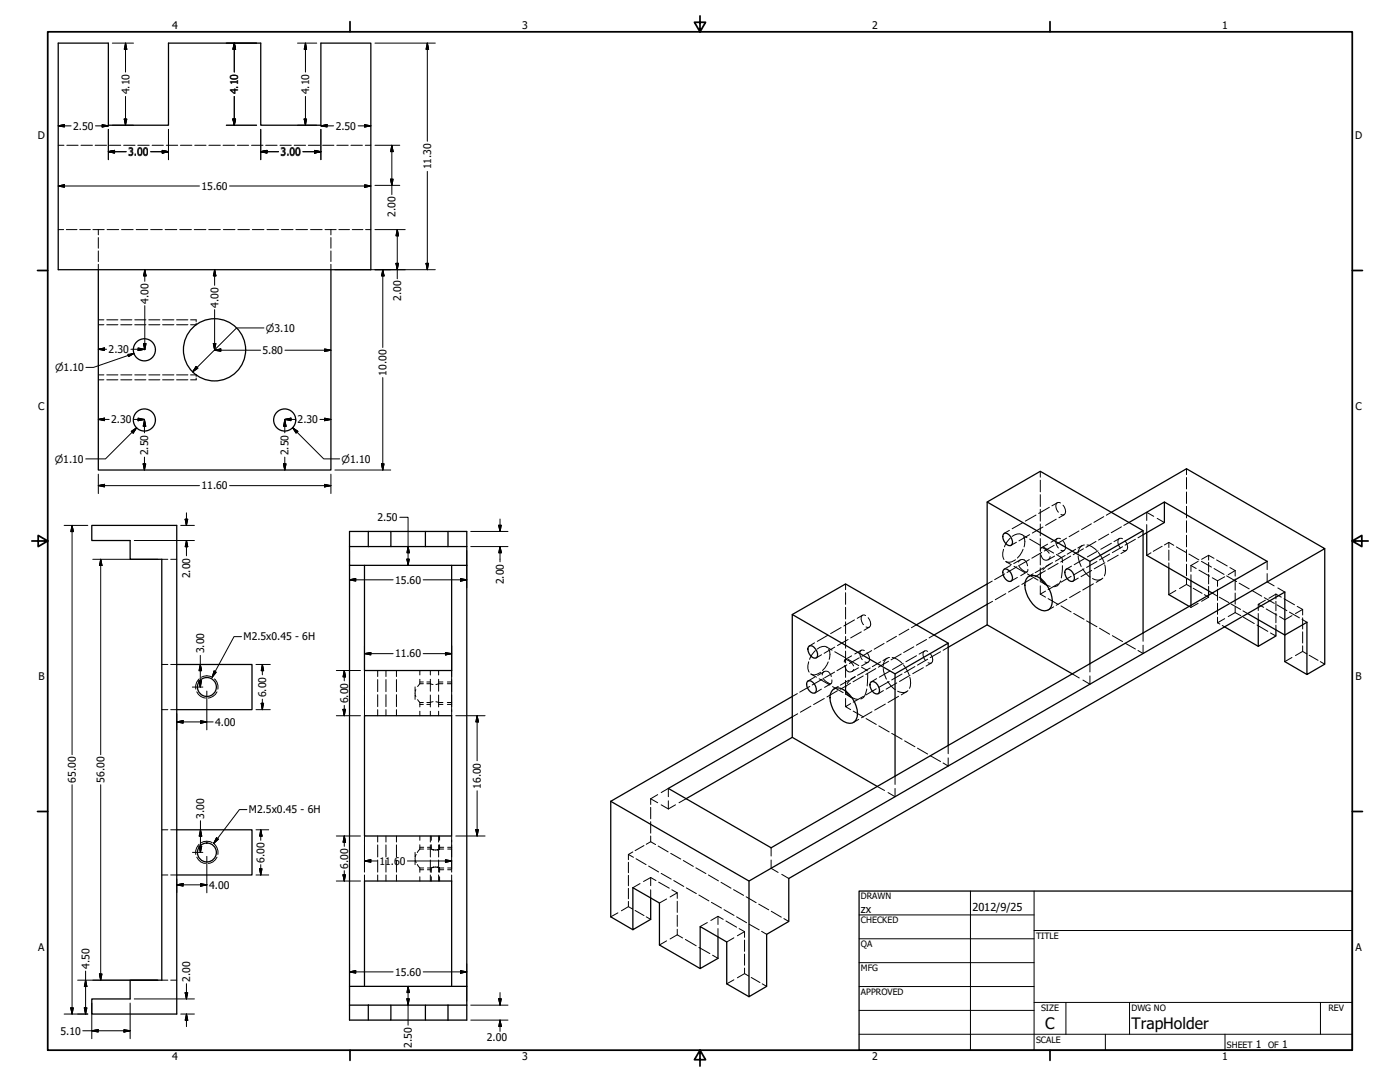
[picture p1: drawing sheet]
<svg xmlns="http://www.w3.org/2000/svg" width="559mm" height="432mm" viewBox="0 0 559 432" stroke-linecap="round" stroke-linejoin="round" font-family="sans-serif">
<g fill="none" stroke="#000" stroke-width=".51">
<path d="M23.2 17.2h20v32.8h24v-32.8h36.9v32.8h24v-32.8h19.9v90.4h-124.8zM39.2 107.6v80h92.9v-80M36.6 209.7h33.9v195h-33.9v-6h15.3v-7.5h12.7v-168h-12.7v-7.5h-15.3zM139.5 218.1v7.5h46.8M139.5 218.1h7.5M147 212.1h9v6h-9M147 212.1h-7.5v6M147 212.1v6M156 218.1h30.3M156 212.1h13.8M169.8 218.1v-6h9v6M178.8 212.1h7.5v195h-7.5"/>
<path d="M394 200.3l41 23.7M400.7 212.9a3.1 3.1 0 0 1 3.4 3.1l-.3 1.4a2.54 2.54 0 0 1-3.4-2.4v-1.6zM443.5 204.5l30.1-17.4 55.2 31.8-229.8 132.7-55.2-31.8M450.6 208.5l14.2-8.2v8.2l-8.6 4.9M456.2 211.8l-21.2 12.2v40.9M457.7 212.6v9l26.2 15.1M464.8 200.3l41 23.7-49.6 28.6M528.8 218.9v46.1l-7.1 4.2v-20.9l-8.9 5.1v-17.1l-198 114.3v17.1l-8.8 5.2v20.7l-7 4.2v-46.2M139.5 225.6v168M145.5 225.6v42h34.8v-42M394 233l-28.2 16.4M400.7 227.2a3.1 3.1 0 0 1 3.4 3.1l-.3 1.4a2.54 2.54 0 0 1-3.4-2.4v-1.6z"/>
<path d="M410.3 230.3a5.1 5.1 0 0 1 6.6 2 11.1 11.1 0 0 1 3 8.9 3.2 3.2 0 0 1-5.4 1.8 11.6 11.6 0 0 1-5.3-10.8zM415.4 230.9a4.8 4.8 0 0 0 2.4 2.7M425.5 227.2a3.1 3.1 0 0 1 3.3 3.9l-.2 .6a1.65 1.65 0 0 1-2.5-.6 3.1 3.1 0 0 1-.6-3.9zM466.5 226.7v10.6l8.2 4.7M475.4 231.8v9.8M482.4 235.9v1.6M316.2 245.2l21.3-12.2 41 23.7M323 257.8a3.2 3.2 0 0 1 3.3 3.9l-.2 .6a2.57 2.57 0 0 1-3.5-2.4l-.1-.9zM378.5 258.3l15.5-8.9 34 19.5M394 241.2v-40.9l21.2-12.2 41 23.7v40.8M394 241.2l-21.2 12.2M394 241.2v8.2"/>
<path d="M456.2 252.6l-21.2 12.3M488.8 250.2l13.4 7.7M498 244.9l14.8 8.5v10.6l8.9 5.2M502.2 247.3v10.6l7.1-4.1v-2.4M70.5 265.2h30.1v18h-30.1M316.2 277.9l-72.4 41.9M322.5 271.8a3.2 3.2 0 0 1 3.3 3.9l-.2 .6a2.57 2.57 0 0 1-3.5-2.4v-1.6zM332.5 275.2a3.4 3.4 0 0 1 4.2 .1 11.5 11.5 0 0 1 5.4 10.8 3.2 3.2 0 0 1-5.4 1.8 11.6 11.6 0 0 1-5.3-10.8zM337.6 275.8a4.7 4.7 0 0 0 2.5 2.6M347.7 272.1a3.1 3.1 0 0 1 3.3 3.9l-.2 .6a1.65 1.65 0 0 1-2.5-.6 3.1 3.1 0 0 1-.6-3.9zM357.3 268.9l-41.1-23.7v40.9M435 264.9l-56.5 32.6"/>
<path d="M145.5 285.6h34.8v48h-34.8zM316.2 294.3l34 19.6M378.5 297.5v-40.8l-21.2 12.2v40.9M378.5 297.5l-21.2 12.3M243.8 319.8v46.1l8.8 5.1M357.3 309.8l-49.5 28.5-41-23.7 49.4-28.5v8.2l-42.4 24.5M70.5 331.2h30.1v18h-30.1M259.7 358.3v8.6l-7.1 4.1v-16.7l10.6 6.1v16.7l16.3 9.4M286.6 373.9v8.6l-7.1 4v-16.7l10.6 6.1v16.7l8.9 5.2M145.5 393.6v-42h34.8v42M186.3 393.6h-46.8v7.5M139.5 401.1v6h7.5"/>
<path d="M139.5 401.1h7.5M147 401.1h9v6h-9zM156 401.1h13.8M156 407.1h13.8M178.8 401.1h-9v6h9M178.8 401.1h7.5M178.8 401.1v6"/>
<circle cx="57.6" cy="139.6" r="4.4"/>
<circle cx="85.6" cy="139.6" r="12.4"/>
<circle cx="57.6" cy="167.6" r="4.4"/>
<circle cx="113.6" cy="167.6" r="4.4"/>
<circle cx="82.6" cy="274.2" r="3.8"/>
<circle cx="82.6" cy="340.2" r="3.8"/>
</g>
<g fill="none" stroke="#000" stroke-width=".4">
<path d="M23.2 58h2.3M26.7 58h4.5M32.3 58h4.6M38 58h4.5M43.7 58h4.5M49.3 58h4.6M55 58h4.6M60.7 58h4.5M66.4 58h4.5M72 58h4.6M77.7 58h4.5M83.4 58h4.5"/>
<path d="M89 58h4.6M94.7 58h4.6M100.4 58h4.6M106 58h4.6M111.8 58h4.5M117.4 58h4.6M123.1 58h4.5M128.8 58h4.5M134.4 58h4.6M140.1 58h4.6M145.8 58h2.2M23.2 91.6h2.2"/>
<path d="M26.5 91.6h4.2M31.8 91.6h4.3M37.1 91.6h4.5M39.2 91.6v2.1M39.2 94.8v4.3M42.7 91.6h4.7M48.5 91.6h4.6M54.4 91.6h4.6M60.1 91.6h4.7M65.9 91.6h4.6M71.8 91.6h4.6M77.5 91.6h4.7"/>
<path d="M83.3 91.6h4.6M89.2 91.6h4.6M94.9 91.6h4.7M100.7 91.6h4.6M106.6 91.6h4.6M112.3 91.6h4.7M118.1 91.6h4.6M124 91.6h4.6M129.7 91.6h4.5M132.1 91.6v2.1M132.1 94.8v4.3M135.3 91.6h4.2"/>
<path d="M140.6 91.6h4.2M145.9 91.6h2.1M39.2 100.1v4.3M39.2 105.5v2.1M132.1 100.1v4.3M132.1 105.5v2.1M39.2 129.6h2.3M42.6 129.6h4.5M48.2 129.6h4.4M53.8 129.6h4.4M59.4 129.6h4.4M64.9 129.6h4.5"/>
<path d="M70.5 129.6h4.5M78.3 129v.6h-2.2M78.3 127.6v.7M39.2 149.6h2.3M42.6 149.6h4.5M48.2 149.6h4.4M53.8 149.6h4.4M59.4 149.6h4.4M64.9 149.6h4.5M70.5 149.6h4.5M76.1 149.6h2.2v.6M78.3 150.9v.7"/>
<path d="M415.2 188.1v2.3M415.2 191.6v4.7M415.2 197.4v4.7M473.6 187.1v2.3M473.6 190.6v4.5M473.6 196.3v4.6M400.6 219.2a4.4 4.4 0 0 0 .1 4.1M402.9 211.6l-2.1 1.3M403.2 214.8l-1.4 1.6-.9 1.8M404 214.1a4.1 4.1 0 0 1 5.9 .5M405.7 216.4l-2.2 1.2M408.2 208.6l-4.2 2.4"/>
<path d="M408.4 219.2l-1.4 2.5-.9 1M408.6 214.2a5.2 5.2 0 0 1 .1 4M411 213.4l-4.3 2.4M411 215.1l4.2 2.5M413.5 205.5l-4.2 2.5M415.2 203.3v4.7M415.2 209.1v4.7M415.2 214.9v4.7M416.3 210.3l-4.2 2.4M416.3 218.2l4.3 2.5M418.1 217.2l-2.5 1.4M418.8 202.4l-4.2 2.5"/>
<path d="M420.8 217.6l-4 2.3M421.6 207.2l-4.3 2.5M422 214.9l-2.5 1.5M422 200.7l-2.1 1.2M423.3 215l-1.1-.2a2.57 2.57 0 0 0 .3 3.9M423.3 200.7l-1.1-.2a2.57 2.57 0 0 0 .3 3.9M424.3 215.9a2.29 2.29 0 0 1-.1 3.9l-.7-.2M424.3 201.6a2.29 2.29 0 0 1-.1 3.9l-.7-.2M424.8 219.7l-2.6 1.5M424.8 205.4l-2.1 1.2M425.7 214.8l-3.9 2.2M429.3 219.2l-3.3 2"/>
<path d="M430.7 211.9l-4 2.3M431.9 217.7l-1.7 1M432.4 219l-4 2.4M432.8 217.5a2.96 2.96 0 0 0-2.5 3.2M433.9 217.5a6.8 6.8 0 0 1 3.8 2.1M435.6 209l-3.9 2.3M437.5 216.1l-4 2.3M438.3 219.8l-4.3 2.4M440.6 206.2l-4 2.3M442.5 213.2l-4 2.3M443.5 204.5l-1.9 1.1M443.6 216.8l-4.2 2.4"/>
<path d="M446.8 214.9l-2.2 1.3M447.6 210.2l-4.1 2.4M448.1 215l-1.1-.2a2.57 2.57 0 0 0 .2 3.9M448.1 218.2l-4.1 2.3M449.1 215.9a2.29 2.29 0 0 1-.1 3.9l-.8-.2M449.5 219.7l-2.1 1.2M450.6 208.5l-2 1.2M453.2 215.2l-4.1 2.4M456.2 213.4l-2 1.2M457.7 209.4v3.2M460.5 206.1l-2.8-1.6v3.2M461.9 206.9l2.9 1.6"/>
<path d="M463.9 218l-3.6 2M466.5 216.5l-1.7 1M466.5 216.5v2M466.5 219.5v4.1M466.5 216.5l2 1.1M469.5 218.2l4 2.3M473.6 202.1v4.6M473.6 207.8v4.7M473.6 213.6v4.6M473.6 219.4v4.6M64.6 223.2h2.4M68.1 223.2h2.4"/>
<path d="M337.5 233v2.3M337.5 236.5v4.7M396 231.9l-2 1.1M396.2 240l-2.2 1.2M401 229l-4 2.3M401.4 236.9l-4.1 2.4M401.5 224.2l2.2 1.2M403.4 225.7l-2.6 1.4M404.7 226l4.3 2.5M405.3 223.4a3.6 3.6 0 0 1-3.9 .6M405.9 226.2l-3.9 2.3M406.1 230.4l-2.6 1.5"/>
<path d="M406.5 224.3a1.92 1.92 0 0 1 2.3-.9 1.92 1.92 0 0 1 1.3 2.2v.2M406.6 225.7h.1a4.2 4.2 0 0 0 3.3 2.5l.3-1M406.8 233.8l-4.3 2.5M407.2 223.5l-2.6 1.4M410 228.2l-2.6 1.5M410.1 229l4.2 2.5M410.8 223.3l-3.9 2.3M412.1 230.8l-4.2 2.4M412.4 229l-1.7 1M415.2 226.6v2.3l-2.1 1.3M415.2 237.1l2.1 1.2M415.2 220.8v4.6"/>
<path d="M415.2 233.8v3.3M415.3 220.1a1.04 1.04 0 0 1 .4-1.5 1.04 1.04 0 0 1 1.4 .5l1.7 1.7M415.4 232.2l2.1 1.2M415.5 221.5a1.87 1.87 0 0 0 1.5 2 1.87 1.87 0 0 0 2.2-1.4M415.5 228.5l-.2 .8 .1 1.6M415.8 220.5l-3.9 2.3M416.6 226.6l-3.4 1.9M417.3 227.8l-2.1 1.1v3.3M417.3 235.9l-2.1 1.2M417.8 233.6l1.4 .4M418.3 238.9l4.1 2.3M419.2 225.1l-1.8 1"/>
<path d="M420.1 224.5l-2.8 1.8-1.1 1.2M420.9 221.9l-2.6 1.5M421.3 224l2.4-1.5 .4 2M421.6 221.3l2.2 1.3M422.3 224.9l-4 2.3M422.4 233l-4.1 2.3M423.4 231.8a2.95 2.95 0 0 1-2.8 2.3M424.1 225.7l-.5 4.9M425.1 221.7l-1.7 .9M425.8 239.1l-4.2 2.5M427.4 221.9l-4 2.4M427.5 230l-4 2.3"/>
<path d="M427.7 225.9l-2.1 1.2M430.3 221.9l1.2 4.2M430.4 230.7l-2.1 1.2M431.2 236l-4.3 2.5M432.1 227.1l1.3 1.7 1.7 1.5M432.7 227l-4.1 2.4M432.9 222.9l-4.1 2.5M435.7 227.6l-4.2 2.5M436.4 233l-4.2 2.5M437.8 224.1l-4.1 2.3M438.4 220.5l2.2 3.8M439.6 231.1l-2.1 1.3"/>
<path d="M440.2 230.7a2.99 2.99 0 0 1-4.1 .2M440.9 225.4a6.5 6.5 0 0 1-.1 4.4M441 224.6l-4.2 2.4M442.9 221.1l-4.1 2.4M446.3 221.6l-4.2 2.4M459.4 220.6l-1.7 1M466.5 224.7v2M469.3 235.6l-2.8 1.7M473.6 225.2v4.5M473.6 230.9v2.3M473.6 233.2l-2.8 1.7M473.6 233.2l1.8 1.1"/>
<path d="M474.5 221.1l4 2.4M475.4 225.7l2.1 1.2M475.4 225.7v2.4M475.4 229.4v2.4M476.2 234.8l3.6 2M478.2 224l-2.8 1.7M478.5 227.5l4.3 2.4M479.6 224l4 2.3M480.7 237.3l1.7 1M482.4 221.6l-2.8 1.6M482.4 221.6l2.2 1.2M482.4 238.3l-2.8 1.7"/>
<path d="M482.4 221.6v1.9M482.4 224.5v3.8M482.4 229.2v3.8M482.4 234v1.9M482.4 237.5v.3M482.4 238.1v.2M483.9 236.7l1.8 1.1M483.9 230.6l2.1 1.2M484.6 226.9l4 2.3M485.6 223.5l4.2 2.4M486 231.8v2.2M486 235.1v4.5"/>
<path d="M486.7 238.3l3.8 2.2M488.8 230.2l-2.8 1.6M489.6 229.8l4 2.3M490.9 226.5l2.1 1.2M493 227.7l-2.8 1.7M493 227.7v2.2M493 231.1v4.4M493 236.7v4.4M494.6 232.7l4 2.3M499.6 235.6l4 2.3M504.6 238.5l4 2.3M505.1 239.5l-2.9 1.7 2.2 1.2"/>
<path d="M505.8 228.9v3.3l2.8 1.6M505.8 224v3.3M509.3 237.1v1.9M509.3 240v3.8M509.3 237.1l-2.8 1.7M509.3 237.1l2.1 1.2M510 234.6l2.8 1.7M512.5 239l4.2 2.4M325.1 256.5l-2.1 1.3M325.4 259.7l-1.4 1.6-.8 1.8M330 258.3l2.1 1.2M330.1 258.3a2.82 2.82 0 0 0-3.9 .7"/>
<path d="M330.5 253.5l-4.3 2.5M330.8 259.1a5.2 5.2 0 0 1 .2 4M333.2 258.3l-4.3 2.4M335.7 250.4l-4.2 2.5M337.5 242.4v4.6M337.5 248.2v4.7M337.5 254v4.7M337.5 259.8v4.7M338.5 255.2l-4.2 2.4M341.1 247.4l-4.3 2.4M343.7 259.5l-2.5 1.5M343.8 252.2l-4.3 2.4"/>
<path d="M344.2 245.6l-2.1 1.2M345 259.7l-1-.3a2.62 2.62 0 0 0 .2 3.9M345.5 245.7l-1.1-.3a2.7 2.7 0 0 0 .3 3.9M346.5 246.5a3 3 0 0 1 .5 3.8l-.5 .1-.8-.2M347 250.3l-2.1 1.2M347.9 259.7l-3.9 2.2M352.9 256.8l-4 2.3M357.8 253.9l-3.9 2.3M362.8 251.1l-4 2.3M364.7 258.1l-4 2.3M365.8 249.4l-2 1.1M369 259.8l-2.2 1.2"/>
<path d="M369.8 255.2l-4 2.3M370.3 260a1.09 1.09 0 0 0-1.2-.3 1.09 1.09 0 0 0-.7 1 3.6 3.6 0 0 0 1 2.9M372.8 253.4l-2 1.2M378.5 258.3l-2.1 1.2M420.6 242.2l-2.2 1.2M423.5 241.8l4 2.4M428.6 244.8l4.1 2.3M433.7 247.8l4.1 2.3M438.8 250.7l4.1 2.4M444 253.7l4.1 2.3M449.1 256.7l4.1 2.3M456.2 257.5v3.3l-2-1.2"/>
<path d="M456.2 252.6v3.3M474.7 242l.2 .1M475.1 242.3l.3 .1M475.4 241.6v.3M475.4 242.1v.3M478.2 240.8l-2.8 1.6M486 248.5l.9 .5M486 240.7v4.5M486 246.3v2.2M487.9 249.6l.9 .6M488.8 246.9l-2.8 1.6M491.4 241l3.8 2.2"/>
<path d="M493 244.5l2.2 1.2M493 242.2v2.3M493 244.5l-2.8 1.6M496.1 243.8l1.9 1.1M496.3 246.3l4.3 2.6M501.7 249.4l4.3 2.6M502.2 241.2v2.4M502.2 244.9v2.4M505.4 243l4.3 2.5M507.1 252.6l2.2 1.2M509.3 244.7v3.8M509.3 249.5v1.9"/>
<path d="M509.7 241.4l4 2.3M514.7 244.3l4 2.3M515.7 245.7l-2.9 1.6-2.1-1.2M517.8 242l2.1 1.2M519.7 247.1l2 1.2M519.9 260l1.8 1M519.9 243.2l-2.8 1.7M519.9 243.2v2.2M519.9 246.6v4.4M519.9 252.2v4.4M519.9 257.7v2.3M519.9 260l-2.8 1.6"/>
<path d="M64.6 265.2h2.4M68.1 265.2h2.4M145.5 267.6v2.4M145.5 271.2v4.8M145.5 277.2v4.8M150.7 267.6v2.4M150.7 271.2v4.8M150.7 277.2v4.8M154.1 267.6v2.4M154.1 271.2v4.8M154.1 277.2v4.8M158.2 267.6v2.4"/>
<path d="M158.2 271.2v4.8M158.2 277.2v4.8M165.7 274.1v1.7M165.7 277.4v1.7M166 275.2a3.2 3.2 0 0 0 0 2.8M166.7 279.2l.9 1.2M167.6 272.9l-.9 1.1M167.6 272.9h1.4M167.6 267.6v1.8M167.6 271.1v1.8M170.4 272.9l2.4 .3M171.8 267.6v1.8"/>
<path d="M171.8 271.1v4.7M171.8 277.4v4.7M175.1 267.6v1.8M175.1 271.1v4.7M175.1 277.4v4.7M176.8 272.9l-2.8 .3M178.6 272.9h1.7M180.3 267.6v2.4M180.3 271.2v4.8M180.3 277.2v4.8M318.3 276.8l-2.1 1.1M322.8 264.1a5.3 5.3 0 0 0 .2 4.1"/>
<path d="M323.2 273.9l-4 2.3M323.7 269l2.2 1.3M325.1 270.3l-2.6 1.5M327 270.9l4.2 2.5M327.5 268.3a3.6 3.6 0 0 1-3.8 .6M327.9 275l-2.6 1.5M327.9 261.3l-2.1 1.3M328.2 269.4a1.7 1.7 0 0 1 1.6-1.6 1.7 1.7 0 0 1 1.7 1.4l.3 .8M328.2 271.1l-4 2.3M328.5 270.6l.4 .7a4 4 0 0 0 2.8 1.6l.3-.5v-1.1M328.9 268l-2.5 1.6M329 278.8l-4.3 2.4"/>
<path d="M330.6 264.2l-1.4 2.4-.9 1M331.7 272.9l-2.6 1.4M332.3 274l4.2 2.4M333.1 268.2l-4 2.3M333.2 260.1l4.2 2.4M334.3 275.7l-4.2 2.4M334.6 273.9l-1.7 1M337 264.2a.81 .81 0 0 1 .4-1 .81 .81 0 0 1 1.1 .3l1.6 1.3 .6 .9M337.1 265.6a2.27 2.27 0 0 0 3 2.4l.7-.9M337.5 265.7v4.6M337.5 271.5v5.6M337.5 278.8v3.2"/>
<path d="M337.6 277.1l2.1 1.2M337.7 273.7l-.1 2.1M338 265.4l-3.9 2.3M338.5 263.1l4.3 2.5M338.8 271.5l-3.4 1.9M339.5 272.7l-4.2 2.4M339.9 261.7l-2.6 1.5M340.1 278.4l2.3 .7M341.3 270.1l-2 1.3-1.2 1.4M341.4 270l-1.7 1M342.6 266.5l-2.5 1.5M343 262.5l-4 2.3"/>
<path d="M343.9 266.3l2.1 1.2M344.6 269.7l-4.1 2.4M344.7 277.9l-4.1 2.3M345.9 275l-.9 2.9-1.4 1.1M346.1 260.5a3 3 0 0 1 .5 3.7l-.6 .2-.8-.2M346.1 267.7l-.5-.2-3.3 2M346.3 268.9l-.2 4.8M346.5 264.3l-2.6 1.4M347.3 266.6l-1.7 .9M349.6 266.8l-4 2.4M349.8 274.9l-4.1 2.4M349.9 270.8l-2.1 1.3"/>
<path d="M351.5 264.1l-3.3 2M352.6 266.8l.5 2.4 .7 1.8M352.6 275.6l-2.1 1.3M354.1 262.6l-1.7 1.1M354.3 272l1.3 1.7 1.7 1.5M354.6 263.9l-4 2.4M354.9 272l-4.1 2.3M355 262.4a2.96 2.96 0 0 0-2.4 3.2M355.2 267.8l-4.2 2.5M356.1 262.4a6.8 6.8 0 0 1 3.8 2.1M357.9 272.5l-4.2 2.5M358.6 277.9l-4.1 2.5"/>
<path d="M359.7 261l-4 2.3M360 269l-4.1 2.3M360.5 264.7l-4.3 2.5M360.6 265.4l2.2 3.8M361.9 276l-2.2 1.3M362.4 275.6a3.1 3.1 0 0 1-4.1 .2M363.2 270.3a6.5 6.5 0 0 1-.2 4.4M363.2 269.5l-4.2 2.5M365.2 266l-4.1 2.4M365.8 261.7l-4.2 2.4M368.6 266.4l-4.3 2.5M370.3 263.1l-4.1 2.3"/>
<path d="M371.3 260.8a3 3 0 0 1 .5 3.7l-.6 .2-.7-.2M371.7 264.6l-2.1 1.2M375.4 260.1l-4.1 2.3M428 268.9l2.8 1.7M435 269.7v3.3l-2.8-1.6M435 264.9v3.3M515.7 262.4l-2.9 1.6M522.5 261.5l3.6 2M527 264l1.8 1M64.6 283.2h2.4M68.1 283.2h2.4M145.5 283.2v2.4"/>
<path d="M150.7 283.2v2.4M154.1 283.2v2.4M158.2 283.2v2.4M167.6 280.4h1.4M167.6 280.4v1.7M167.6 283.8v1.8M171.8 283.8v1.8M172.8 280l-2.4 .4M174 280l2.8 .4M175.1 283.8v1.8M178.6 280.4h1.7M180.3 283.2v2.4"/>
<path d="M318.4 284.9l-2.2 1.2M323.7 281.8l-4.2 2.4M339.5 280.8l-2 1.2 2 1.2M340.6 283.8l4.1 2.3M342.8 287.1l-2.2 1.2M345.7 286.8l4.1 2.3M348 284l-4.1 2.4M350.8 289.7l4.1 2.4M353.4 281l-4.3 2.4M355.9 292.7l4.1 2.3M361.1 295.7l4.1 2.3M366.2 298.6l4.1 2.3"/>
<path d="M378.5 297.5v3.3M259.7 318.8l2.8 1.6M259.7 318.8v2.3M262.5 317.1l-2.8 1.7M263.9 316.3l2.9-1.7v3.3M266.8 319.6v3.2M273.8 318.8l-2.8 1.6M350.2 313.9l2.9 1.6M357.3 309.8v3.3M357.3 314.6v3.3l-2.8-1.6M371.3 301.6l4.1 2.3M378.5 302.5v3.2l-2.1-1.2"/>
<path d="M64.6 331.2h2.4M68.1 331.2h2.4M145.5 333.6v2.4M145.5 337.2v4.8M150.7 333.6v2.4M150.7 337.2v4.8M154.1 333.6v2.4M154.1 337.2v4.8M158.2 333.6v2.4M158.2 337.2v4.8M167.6 338.8l-1 1.4M167.6 338.8h1.5"/>
<path d="M167.6 333.6v1.7M167.6 337.1v1.7M171.8 333.6v2.4M171.8 337.2v4.8M172.1 337.1v1.7h-1.5M172.1 333.6v1.7M173.1 339.2l-1-.4a3.8 3.8 0 0 0 3.4 0l-1 .4M175.1 333.6v2.4M175.1 337.2v4.8M175.5 337.1v1.7h1.6M175.5 333.6v1.7M178.7 338.8h1.6"/>
<path d="M180.3 333.6v2.4M180.3 337.2v4.8M252.6 340l-1.8 1M257 337.4l-3.5 2.1M259.7 322.2v4.6M259.7 327.9v4.6M259.7 333.6v2.3M259.7 335.9l-1.8 1M259.7 335.9l2 1.2M262.7 337.6l4 2.4M263.9 321.2l2.9 1.6M269.6 321.2l-2.8 1.6"/>
<path d="M307.8 338.3v3.3M64.6 349.2h2.4M68.1 349.2h2.4M145.5 343.2v4.8M145.5 349.2v2.4M150.7 343.2v4.8M150.7 349.2v2.4M154.1 343.2v4.8M154.1 349.2v2.4M158.2 343.2v4.8M158.2 349.2v2.4M165.7 340.2v1.6"/>
<path d="M165.7 343.4v1.7M166.1 341l-.1 .2a3.3 3.3 0 0 0 .1 3M166.6 345l1 1.4M167.6 346.4h1.5M167.6 346.4v1.7M167.6 349.9v1.7M170.6 346.4h1.5v1.7M171.8 343.2v4.8M171.8 349.2v2.4M172.1 349.9v1.7M173.1 346l-1 .4a3.8 3.8 0 0 1 3.4 0l-1-.4M175.1 343.2v4.8"/>
<path d="M175.1 349.2v2.4M175.5 349.9v1.7M177.1 346.4h-1.6v1.7M178.7 346.4h1.6M180.3 343.2v4.8M180.3 349.2v2.4M250.8 341v2.1M250.8 344.1v4.2M250.8 349.3v4.2M250.8 354.5v4.2M250.8 359.7v2.1M250.8 341l2.1 1.1"/>
<path d="M253.9 342.7l4 2.4M255.5 352.6l-2.9 1.7M258.9 345.6l4 2.4M259.7 350.2v3.2M259.7 355.1v3.2M259.7 350.2l-2.8 1.6M259.7 350.2l2.1 1.2M262.9 352l4.2 2.5M263.9 348.6l4 2.2M266.1 358.8l-2.9 1.6M267.7 340.6l4 2.2M268.2 355.1l2.1 1.2-2.8 1.6"/>
<path d="M268.9 351.4l4 2.4M270.3 356.3v2.2M270.3 359.7v4.4M272.7 343.4l4 2.4M273.9 354.3l4 2.3M277.7 346.3l4 2.3M279 357.2l4 2.3M282.8 349.2l4 2.3M287.8 352.1l4 2.4M292.8 355l4 2.3M297.8 357.9l4 2.3M307.8 343.2v3.3l2.8 1.7"/>
<path d="M312 348.9l2.8 1.7M246.6 364.3l-2.8 1.6M252.6 362.8l-1.8-1-2.8 1.7M253.5 363.3l3.5 2.1M257.9 365.9l1.8 1M266.1 375.5l-2.9 1.6M270.3 373.1l2.2 1.2M270.3 365.3v4.4M270.3 370.8v2.3M270.3 373.1l-2.8 1.6M273.6 374.9l4.3 2.5M279 378.1l4.3 2.5"/>
<path d="M282.3 368.2l-2.8 1.6M284 360.1l4 2.3M286.6 365.7l2.1 1.2M286.6 365.7v3.2M286.6 370.6v3.3M286.6 365.7l-2.9 1.6M289 363l4 2.3M289.8 367.5l4.2 2.5M292.9 374.3l-2.8 1.6M294 365.9l4 2.3M295 370.6l2.2 1.2M297.2 371.8l-2.9 1.6"/>
<path d="M297.2 371.8v2.3M297.2 375.2v4.5M299 368.8l4 2.3M302.8 360.8l4 2.3M304 371.7l2 1.2M307.8 363.7l4 2.3M312.9 366.6l1.9 1.1M64.6 391.2h2.4M68.1 391.2h2.4M284.4 381.2l2.2 1.3M292.9 391l-2.8 1.6M297.2 388.6l1.8 1"/>
<path d="M297.2 380.7v4.5M297.2 386.3v2.3M297.2 388.6l-2.9 1.6M299.8 390.1l3.5 2M304.2 392.6l1.8 1"/>
</g>
<g fill="none" stroke="#000" stroke-width=".4">
<path d="M39.2 127.6h2.3M42.6 127.6h4.5M48.2 127.6h4.4M53.8 127.6h4.4M59.4 127.6h4.4M64.9 127.6h4.5M70.5 127.6h4.5M76.1 127.6h2.2M39.2 151.6h2.3M42.6 151.6h4.5M48.2 151.6h4.4M53.8 151.6h4.4"/>
<path d="M59.4 151.6h4.4M64.9 151.6h4.5M70.5 151.6h4.5M76.1 151.6h2.2M78.5 276.1a4.2 4.2 0 0 0 3.5 2.5M79.5 271a4.2 4.2 0 0 0-1.3 4M80.4 270.3a4.4 4.4 0 0 1 4.3 0M85.6 271a4.2 4.2 0 0 1 1.3 4M86.6 276.1a4.4 4.4 0 0 1-3.5 2.5M167.6 272.2h1.4M170.4 272.2h1.4M175.1 272.2h1.7"/>
<path d="M178.6 272.2h1.7M167.6 281.1h1.4M170.4 281.1h1.4M175.1 281.1h1.7M178.6 281.1h1.7M79.5 336.9a4.4 4.4 0 0 0-1.3 4.1M80.4 336.3a4.4 4.4 0 0 1 4.3 0M85.6 336.9a4.4 4.4 0 0 1 1.3 4.1M167.6 338.1h1.5M170.6 338.1h1.5M175.5 338.1h1.6M178.7 338.1h1.6"/>
<path d="M78.5 342.1a3.9 3.9 0 0 0 3.5 2.5M86.6 342.1a4.1 4.1 0 0 1-3.5 2.5M167.6 347.1h1.5M170.6 347.1h1.5M175.5 347.1h1.6M178.7 347.1h1.6"/>
</g>
<g fill="none" stroke="#000" stroke-width=".7">
<path d="M19 12.7h520.8v406.4h-520.8zM139.7 8.6v4.1M279.4 6.3v6.4l-2.2-3.8h4.4l-2.2 3.8M419.1 8.6v4.1M15 107.9h4M539.8 107.9h4M12.7 215.9h6.3l-3.8-2.2v4.4l3.8-2.2M539.8 215.9l3.8 2.2v-4.4l-3.8 2.2h6.3M15 323.8h4M539.8 323.8h4M139.7 419.1v4.1M279.4 419.1l2.2 3.8h-4.4l2.2-3.8v6.3"/>
<path d="M419.1 419.1v4.1"/>
</g>
<g fill="none" stroke="#000" stroke-width=".4">
<path d="M387.3 355.6v63.5M412.7 355.6v63.5M342.9 365.1h69.8M342.9 374.6h69.8M412.7 371.3h127.1M342.9 384.2h69.8M342.9 393.7h69.8M342.9 412.7h196.9M342.9 403.2h69.8M412.7 400h127.1M425.4 400v12.7M441.2 412.7v6.4"/>
<path d="M450.8 400v12.7M488.9 412.7v6.4M527 400v12.7"/>
</g>
<path d="M342.9 355.6h196.9v63.5h-196.9z" fill="none" stroke="#000" stroke-width=".51"/>
<g fill="none" stroke="#000" stroke-width=".4">
<path d="M44.8 17.2h8.5M50.1 17.2l.5 2.5h-1zM50.1 17.2v11.6M90.3 17.2h12.1M93.5 17.2l.5 2.5h-1zM93.5 17.2v11.6M118.7 17.2h7.7M121.9 17.2l.5 2.5h-1zM121.9 17.2v11.6M149.7 17.2h24M170.6 17.2l.5 2.5h-1zM170.6 17.2v39.2"/>
<path d="M50.1 38.5v11.5M93.5 38.5v11.5M121.9 38.5v11.5M23.2 50.2l2.5-.5v1zM23.2 50.2h5.2M38.1 50.2h5.1M40.8 49.7l2.4 .5-2.4 .5zM43.2 51.6v12.2M44.8 50h8.5M49.6 47.5h1l-.5 2.5zM67.2 51.6v12.2M90.3 50h12.1"/>
<path d="M93 47.5h1l-.5 2.5zM104.1 51.6v12.2M118.7 50h7.7M121.4 47.5h1l-.5 2.5zM128.1 50.2l2.5-.5v1zM128.1 51.6v12.2M128.1 50.2h5.1M142.9 50.2h5.1M145.5 49.7l2.5 .5-2.5 .5zM149.7 58h9.9M156.4 58l.5 2.5h-1zM156.4 58v19.7"/>
<path d="M23.2 74.2l2.5-.5v1zM23.2 74.2h56.4M43.2 60.6l2.5-.5v1zM43.2 60.5l2.5-.5v1zM43.2 60.6h7.2M43.2 60.5h7.2M60.1 60.6h7.1M60.1 60.5h7.1M64.8 60.1l2.4 .5-2.4 .5zM64.8 60l2.4 .5-2.4 .5zM91.6 74.2h56.4M104.1 60.6l2.5-.5v1z"/>
<path d="M104.1 60.5l2.5-.5v1zM104.1 60.6h7.1M104.1 60.5h7.1M120.9 60.6h7.2M120.9 60.5h7.2M125.5 60.1l2.6 .5-2.6 .5zM125.5 60l2.6 .5-2.6 .5zM145.5 73.7l2.5 .5-2.5 .5zM149.7 74h9.9M155.9 71.5h1l-.5 2.5zM170.6 68.4v39.2M149.7 91.6h12"/>
<path d="M158.6 91.6l.5 2.5h-1zM158.6 91.6v19.7M57.8 107.6l.5 2.5h-1zM57.8 107.6v4.7M85.7 107.6l.5 2.5h-1zM85.7 107.6v6.3M133.7 107.6h40M152.8 107.6l.5 2.5h-1zM152.8 107.6v31.1M158.1 105.1h1l-.5 2.5zM170.1 105.1h1l-.5 2.5zM39.2 139.4l2.5-.5v1z"/>
<path d="M39.2 139.4h3.3M52.3 139.4h5.4M55.1 138.9l2.6 .5-2.6 .5zM57.3 137.1h1l-.5 2.5zM57.8 122v17.6M85.2 137.1h1l-.5 2.5zM85.7 139.8l2.4-.5v.9zM85.7 139.8h18.3M85.7 123.6v16M105.3 130.9h-10.9l-17.5 17.5M113.7 139.8h18.4M129.5 139.3l2.6 .5-2.6 .4z"/>
<path d="M51.4 141.7l-14.1 4.9h-3M52.3 141.2l1.2-.2-2.2 1.3-.2-.6M53.5 141l-1.2 .5M78.3 146.2l.7 .7-2.1 1.5zM152.8 150.7v36.9M39.2 167.4l2.5-.5v1zM39.2 167.4h4.4M52.4 172.1l2.1-1.4-1.4 2.1zM53.3 167.4h4.4M54.5 170.7l-12.4 12.4h-7.9M55.1 166.9l2.6 .5-2.6 .5zM57.7 167.6l.5 2.5h-1.1z"/>
<path d="M57.7 167.6v5.1M113.7 167.4l2.4-.5v1zM113.7 167.6l.5 2.5h-1zM113.7 167.4h4.3M113.7 167.6v5.1M116.8 170.7l2.1 1.4-.7 .7zM116.8 170.7l12.4 12.4h6.4M127.7 167.4h4.4M129.5 166.9l2.6 .5-2.6 .5zM39.2 193.8l2.5-.5v1zM39.2 193.8h40.4M39.2 189.2v7.8"/>
<path d="M57.1 185.1h1.1l-.5 2.5zM57.7 182.4v5.2M91.6 193.8h40.5M113.2 185.1h1l-.5 2.5zM113.7 182.4v5.2M129.5 193.3l2.6 .5-2.6 .5zM132.1 189.2v7.8M133.7 187.6h22.3M152.3 185.1h1l-.5 2.5zM25.6 209.7h9.5M28.8 209.7l.5 2.5h-1zM28.8 209.7v91.5"/>
<path d="M53.6 215.7h24M72.1 209.7h5.5M73.9 207.2h1l-.5 2.5zM74.4 215.7l.5 2.5h-1zM74.4 204.7v5M74.4 215.7v6.1M139.5 219.7v14.9M159.6 206.4h3.3v19.2M162.9 218.1l.5 2.5h-1zM186.3 219.7v14.9M187.9 218.1h14.9M187.9 212.1h14.9"/>
<path d="M199.1 209.6h1l-.5 2.5zM199.6 218.1l.5 2.5h-1zM199.6 207.1v5M199.6 218.1v6.1M37 223.2h26M40.2 223.2l.5 2.5h-1zM40.2 223.2v78M139.5 231.4l2.5-.5v1zM139.5 231.4h17.4M162.4 223.1h1l-.5 2.5zM168.9 231.4h17.4M183.8 230.9l2.5 .5-2.5 .5z"/>
<path d="M145.5 257.7v26.3M180.3 257.7v26.3M76.8 274.2h4.2M79.4 271.7h1.1l-.6 2.5zM79.9 265.2l.6 2.5h-1.1zM79.9 261.6v12.6M82.5 275.8v15.5M102.2 265.2h5.7M104.7 265.2l.5 2.5h-.9zM104.7 265.2v4.1M104.7 279v4.2M134.2 267.6h9.7"/>
<path d="M137.4 267.6l.5 2.5h-1zM137.4 267.6v4.1M145.5 260.9l2.5-.5v1zM145.5 260.9h11.4M168.9 260.9h11.4M177.8 260.4l2.5 .5-2.5 .5zM70.5 288.1l2.6-.5v1zM70.5 288.1h14.6M70.5 284.8v6.5M80.1 287.6l2.4 .5-2.4 .5zM102.2 283.2h5.7M104.3 280.7h.9l-.5 2.5z"/>
<path d="M134.2 285.6h9.7M136.9 283.1h1l-.5 2.5zM137.4 281.5v4.1M181.9 285.6h11.7M190.4 285.6l.5 2.5h-1zM190.4 285.6v18M28.8 313.2v91.5M40.2 313.2v78M190.4 315.6v18M79.5 337.7h1l-.5 2.5zM80 331.2l.5 2.5h-1zM80 327.5v12.7"/>
<path d="M102.2 331.2h5.1M104.1 331.2l.5 2.5h-1zM104.1 331.2v4.1M134.2 333.6h9.7M137.4 333.6l.5 2.5h-1zM137.4 333.6v4.2M145.5 335.2v11.6M180.3 335.2v11.6M181.9 333.6h11.7M189.9 331.1h1l-.5 2.5zM70.5 353.1l2.6-.5v1zM70.5 350.8v5.5"/>
<path d="M70.5 353.1h12.2M76.8 340.2h4.2M80.1 352.6l2.4 .5-2.4 .5zM82.5 341.8v14.5M102.2 349.2h5.1M103.6 346.7h1l-.5 2.5zM104.1 345.1v4.1M134.2 351.6h9.7M136.9 349.1h1l-.5 2.5zM137.4 347.5v4.1M145.5 343.6l2.5-.5v1zM145.5 343.6h5.1"/>
<path d="M162.6 343.6h17.7M177.8 343.1l2.5 .5-2.5 .5zM31 391.2h32M34.2 391.2l.5 2.5h-1zM34.2 387.5v17.2M39.7 388.7h1l-.5 2.5zM53.6 398.7h24M73.9 396.2h1l-.5 2.5zM74.4 392.6v6.1M139.5 387.9l2.5-.6v1.1zM139.5 387.9h17.4M139.5 384.7v14.8"/>
<path d="M162.4 398.6h1l-.5 2.5zM162.9 393.6l.5 2.5h-1zM162.9 393.6v15.5M168.9 387.9h17.4M183.8 387.3l2.5 .6-2.5 .5zM186.3 384.7v14.8M199.1 398.6h1l-.5 2.5zM199.6 396.1v5M25.6 404.7h9.5M28.3 402.2h1l-.5 2.5zM33 411.4h18.9M33.7 402.2h1l-.5 2.5z"/>
<path d="M36.6 411.4l2.6-.5v1zM36.6 400.3v14.2M49.5 410.9l2.4 .5-2.4 .5zM51.9 400.3v14.2M72.1 404.7h5.5M74.4 404.7l.5 2.5h-1zM74.4 404.7v5M187.9 407.1h14.9M187.9 401.1h14.9M199.6 407.1l.5 2.5h-1zM199.6 407.1v4.5"/>
</g>
<g fill="#000" stroke="#000" stroke-width=".4">
<path d="M50.1 17.2l.5 2.5zM50.1 17.2l.5 2.5h-1zM93.5 17.2l.5 2.5zM93.5 17.2l.5 2.5h-1zM121.9 17.2l.5 2.5zM121.9 17.2l.5 2.5h-1zM170.6 17.2l.5 2.5zM170.6 17.2l.5 2.5h-1zM23.2 50.2l2.5-.5zM23.2 50.2l2.5-.5v1zM40.8 50.7l2.4-.5zM40.8 49.7l2.4 .5-2.4 .5z"/>
<path d="M49.6 47.5l.5 2.5zM49.6 47.5h1l-.5 2.5zM93 47.5l.5 2.5zM93 47.5h1l-.5 2.5zM121.4 47.5l.5 2.5zM121.4 47.5h1l-.5 2.5zM128.1 50.2l2.5-.5zM128.1 50.2l2.5-.5v1zM145.5 50.7l2.5-.5zM145.5 49.7l2.5 .5-2.5 .5zM23.2 74.2l2.5-.5zM23.2 74.2l2.5-.5v1z"/>
<path d="M43.2 60.6l2.5-.5zM43.2 60.6l2.5-.5v1zM43.2 60.5l2.5-.5zM43.2 60.5l2.5-.5v1zM64.8 61.1l2.4-.5zM64.8 60.1l2.4 .5-2.4 .5zM64.8 61l2.4-.5zM64.8 60l2.4 .5-2.4 .5zM104.1 60.6l2.5-.5zM104.1 60.6l2.5-.5v1zM104.1 60.5l2.5-.5zM104.1 60.5l2.5-.5v1z"/>
<path d="M125.5 61.1l2.6-.5zM125.5 60.1l2.6 .5-2.6 .5zM125.5 61l2.6-.5zM125.5 60l2.6 .5-2.6 .5zM145.5 74.7l2.5-.5zM145.5 73.7l2.5 .5-2.5 .5zM155.9 71.5l.5 2.5zM155.9 71.5h1l-.5 2.5zM156.4 58l.5 2.5zM156.4 58l.5 2.5h-1zM158.6 91.6l.5 2.5zM158.6 91.6l.5 2.5h-1z"/>
<path d="M57.8 107.6l.5 2.5zM57.8 107.6l.5 2.5h-1zM85.7 107.6l.5 2.5zM85.7 107.6l.5 2.5h-1zM152.8 107.6l.5 2.5zM152.8 107.6l.5 2.5h-1zM158.1 105.1l.5 2.5zM158.1 105.1h1l-.5 2.5zM170.1 105.1l.5 2.5zM170.1 105.1h1l-.5 2.5zM39.2 139.4l2.5-.5zM39.2 139.4l2.5-.5v1z"/>
<path d="M55.1 139.9l2.6-.5zM55.1 138.9l2.6 .5-2.6 .5zM57.3 137.1l.5 2.5zM57.3 137.1h1l-.5 2.5zM85.2 137.1l.5 2.5zM85.2 137.1h1l-.5 2.5zM85.7 139.8l2.4-.5zM85.7 139.8l2.4-.5v.9zM51.3 142.3l2.2-1.3zM51 141.4l2.5-.4-2.2 1.3zM78.3 146.2l-1.4 2.2zM78.3 146.2l.7 .7-2.1 1.5z"/>
<path d="M129.5 140.2l2.6-.4zM129.5 139.3l2.6 .5-2.6 .4zM39.2 167.4l2.5-.5zM39.2 167.4l2.5-.5v1zM54.5 170.7l-1.4 2.1zM52.4 172.1l2.1-1.4-1.4 2.1zM55.1 167.9l2.6-.5zM55.1 166.9l2.6 .5-2.6 .5zM57.7 167.6l.5 2.5zM57.7 167.6l.5 2.5h-1.1zM113.7 167.6l.5 2.5zM113.7 167.6l.5 2.5h-1z"/>
<path d="M113.7 167.4l2.4-.5zM113.7 167.4l2.4-.5v1zM116.8 170.7l2.1 1.4zM116.8 170.7l2.1 1.4-.7 .7zM129.5 167.9l2.6-.5zM129.5 166.9l2.6 .5-2.6 .5zM39.2 193.8l2.5-.5zM39.2 193.8l2.5-.5v1zM57.1 185.1l.6 2.5zM57.1 185.1h1.1l-.5 2.5zM113.2 185.1l.5 2.5zM113.2 185.1h1l-.5 2.5z"/>
<path d="M129.5 194.3l2.6-.5zM129.5 193.3l2.6 .5-2.6 .5zM152.3 185.1l.5 2.5zM152.3 185.1h1l-.5 2.5zM28.8 209.7l.5 2.5zM28.8 209.7l.5 2.5h-1zM73.9 207.2l.5 2.5zM73.9 207.2h1l-.5 2.5zM74.4 215.7l.5 2.5zM74.4 215.7l.5 2.5h-1zM199.1 209.6l.5 2.5zM199.1 209.6h1l-.5 2.5z"/>
<path d="M40.2 223.2l.5 2.5zM40.2 223.2l.5 2.5h-1zM139.5 231.4l2.5-.5zM139.5 231.4l2.5-.5v1zM162.4 223.1l.5 2.5zM162.4 223.1h1l-.5 2.5zM162.9 218.1l.5 2.5zM162.9 218.1l.5 2.5h-1zM183.8 231.9l2.5-.5zM183.8 230.9l2.5 .5-2.5 .5zM199.6 218.1l.5 2.5zM199.6 218.1l.5 2.5h-1z"/>
<path d="M79.4 271.7l.5 2.5zM79.4 271.7h1.1l-.6 2.5zM79.9 265.2l.6 2.5zM79.9 265.2l.6 2.5h-1.1zM104.7 265.2l.5 2.5zM104.7 265.2l.5 2.5h-.9zM137.4 267.6l.5 2.5zM137.4 267.6l.5 2.5h-1zM145.5 260.9l2.5-.5zM145.5 260.9l2.5-.5v1zM177.8 261.4l2.5-.5zM177.8 260.4l2.5 .5-2.5 .5z"/>
<path d="M70.5 288.1l2.6-.5zM70.5 288.1l2.6-.5v1zM80.1 288.6l2.4-.5zM80.1 287.6l2.4 .5-2.4 .5zM104.3 280.7l.4 2.5zM104.3 280.7h.9l-.5 2.5zM136.9 283.1l.5 2.5zM136.9 283.1h1l-.5 2.5zM190.4 285.6l.5 2.5zM190.4 285.6l.5 2.5h-1zM79.5 337.7l.5 2.5zM79.5 337.7h1l-.5 2.5z"/>
<path d="M80 331.2l.5 2.5zM80 331.2l.5 2.5h-1zM104.1 331.2l.5 2.5zM104.1 331.2l.5 2.5h-1zM137.4 333.6l.5 2.5zM137.4 333.6l.5 2.5h-1zM189.9 331.1l.5 2.5zM189.9 331.1h1l-.5 2.5zM70.5 353.1l2.6-.5zM70.5 353.1l2.6-.5v1zM80.1 353.6l2.4-.5zM80.1 352.6l2.4 .5-2.4 .5z"/>
<path d="M103.6 346.7l.5 2.5zM103.6 346.7h1l-.5 2.5zM136.9 349.1l.5 2.5zM136.9 349.1h1l-.5 2.5zM145.5 343.6l2.5-.5zM145.5 343.6l2.5-.5v1zM177.8 344.1l2.5-.5zM177.8 343.1l2.5 .5-2.5 .5zM34.2 391.2l.5 2.5zM34.2 391.2l.5 2.5h-1zM39.7 388.7l.5 2.5zM39.7 388.7h1l-.5 2.5z"/>
<path d="M73.9 396.2l.5 2.5zM73.9 396.2h1l-.5 2.5zM139.5 387.9l2.5-.6zM139.5 387.9l2.5-.6v1.1zM162.4 398.6l.5 2.5zM162.4 398.6h1l-.5 2.5zM162.9 393.6l.5 2.5zM162.9 393.6l.5 2.5h-1zM183.8 388.4l2.5-.5zM183.8 387.3l2.5 .6-2.5 .5zM199.1 398.6l.5 2.5zM199.1 398.6h1l-.5 2.5z"/>
<path d="M28.3 402.2l.5 2.5zM28.3 402.2h1l-.5 2.5zM33.7 402.2l.5 2.5zM33.7 402.2h1l-.5 2.5zM36.6 411.4l2.6-.5zM36.6 411.4l2.6-.5v1zM49.5 411.9l2.4-.5zM49.5 410.9l2.4 .5-2.4 .5zM74.4 404.7l.5 2.5zM74.4 404.7l.5 2.5h-1zM199.6 407.1l.5 2.5zM199.6 407.1l.5 2.5h-1z"/>
</g>
<path d="M96.4 254.1h-3l-8.7 16.2M85.5 267.8l.8 .5-1.6 2zM86.4 334.3l.8 .6-1.9 1.7zM98.6 323.1h-3l-10.3 13.5" fill="none" stroke="#000" stroke-width=".4"/>
<path d="M85.5 267.8l-.8 2.5zM85.5 267.8l.8 .5-1.6 2zM86.4 334.3l-1.1 2.3zM86.4 334.3l.8 .6-1.9 1.7z" fill="#000" stroke="#000" stroke-width=".4"/>
<g font-size="6.3">
<text x="417.2" y="410.6">C</text>
<text x="451.6" y="410.7">TrapHolder</text>
</g>
<g font-size="4.4">
<text x="343.7" y="364.4">zx</text>
<text x="388.1" y="363.7">2012/9/25</text>
</g>
<g font-size="4.2">
<text x="68.7" y="11.7">4</text>
<text x="208.4" y="11.7">3</text>
<text x="348.1" y="11.7">2</text>
<text x="487.8" y="11.7">1</text>
<text x="51.6" y="37.7" transform="rotate(-90 51.6 37.7)">4.10</text>
<text x="95" y="37.7" transform="rotate(-90 95 37.7)">4.10</text>
<text x="123.4" y="37.7" transform="rotate(-90 123.4 37.7)">4.10</text>
<text x="29.2" y="51.8">2.50</text>
<text x="134" y="51.8">2.50</text>
<text x="15.1" y="55.5">D</text>
<text x="540.9" y="55.5">D</text>
<text x="51.2" y="62.1">3.00</text>
<text x="112" y="62.1">3.00</text>
<text x="172.1" y="67.6" transform="rotate(-90 172.1 67.6)">11.30</text>
<text x="80.5" y="75.8">15.60</text>
<text x="157.9" y="86.6" transform="rotate(-90 157.9 86.6)">2.00</text>
<text x="59.3" y="121.2" transform="rotate(-90 59.3 121.2)">4.00</text>
<text x="87.2" y="122.8" transform="rotate(-90 87.2 122.8)">4.00</text>
<text x="160.1" y="120.1" transform="rotate(-90 160.1 120.1)">2.00</text>
<text x="43.4" y="140.9">2.30</text>
<text x="104.8" y="141.3">5.80</text>
<text x="154.3" y="149.9" transform="rotate(-90 154.3 149.9)">10.00</text>
<text x="15.2" y="163.4">C</text>
<text x="541" y="163.4">C</text>
<text x="44.4" y="168.9">2.30</text>
<text x="118.8" y="168.9">2.30</text>
<text x="59.2" y="181.7" transform="rotate(-90 59.2 181.7)">2.50</text>
<text x="115.2" y="181.7" transform="rotate(-90 115.2 181.7)">2.50</text>
<text x="80.5" y="195.3">11.60</text>
<text x="150.6" y="208">2.50</text>
<text x="75.9" y="230.8" transform="rotate(-90 75.9 230.8)">2.00</text>
<text x="157.7" y="232.9">15.60</text>
<text x="201.1" y="233.2" transform="rotate(-90 201.1 233.2)">2.00</text>
<text x="97.2" y="255.6">M2.5x0.45 - 6H</text>
<text x="81.5" y="260.7" transform="rotate(-90 81.5 260.7)">3.00</text>
<text x="157.7" y="262.4">11.60</text>
<text x="15.3" y="271.4">B</text>
<text x="541.1" y="271.4">B</text>
<text x="106.2" y="278.3" transform="rotate(-90 106.2 278.3)">6.00</text>
<text x="138.9" y="280.7" transform="rotate(-90 138.9 280.7)">6.00</text>
<text x="85.9" y="289.6">4.00</text>
<text x="30.3" y="312.4" transform="rotate(-90 30.3 312.4)">65.00</text>
<text x="41.7" y="312.4" transform="rotate(-90 41.7 312.4)">56.00</text>
<text x="192" y="314.8" transform="rotate(-90 192 314.8)">16.00</text>
<text x="81.5" y="326.8" transform="rotate(-90 81.5 326.8)">3.00</text>
<text x="99.4" y="324.6">M2.5x0.45 - 6H</text>
<text x="105.6" y="344.2" transform="rotate(-90 105.6 344.2)">6.00</text>
<text x="138.9" y="346.7" transform="rotate(-90 138.9 346.7)">6.00</text>
<text x="151.4" y="345.1">11.60</text>
<text x="83.5" y="354.6">4.00</text>
<text x="15.2" y="379.3">A</text>
<text x="541" y="379.3">A</text>
<text x="35.7" y="386.7" transform="rotate(-90 35.7 386.7)">4.50</text>
<text x="157.7" y="389.4">15.60</text>
<text x="75.9" y="391.7" transform="rotate(-90 75.9 391.7)">2.00</text>
<text x="24.1" y="412.9">5.10</text>
<text x="164.4" y="418.1" transform="rotate(-90 164.4 418.1)">2.50</text>
<text x="194.3" y="415.5">2.00</text>
<text x="501.3" y="418.3">1</text>
<text x="511.8" y="418.3">1</text>
<text x="68.7" y="423.2">4</text>
<text x="208.4" y="423.2">3</text>
<text x="348.1" y="423.2">2</text>
<text x="487.8" y="423.2">1</text>
</g>
<g font-size="4">
<text x="106.2" y="132.3">⌀3.10</text>
<text x="22" y="148.1">⌀1.10</text>
<text x="21.8" y="184.6">⌀1.10</text>
<text x="136.3" y="184.6">⌀1.10</text>
</g>
<g font-size="3.5">
<text x="343.7" y="358.9">DRAWN</text>
<text x="343.7" y="368.5">CHECKED</text>
<text x="413.5" y="374.6">TITLE</text>
<text x="343.7" y="378">QA</text>
<text x="343.7" y="387.5">MFG</text>
<text x="343.7" y="397.1">APPROVED</text>
<text x="415.5" y="403.4">SIZE</text>
<text x="451.6" y="403.4">DWG NO</text>
<text x="530.3" y="403.4">REV</text>
<text x="413.5" y="416.1">SCALE</text>
<text x="489.7" y="418.3">SHEET</text>
<text x="506.2" y="418.3">OF</text>
</g>
</svg>
